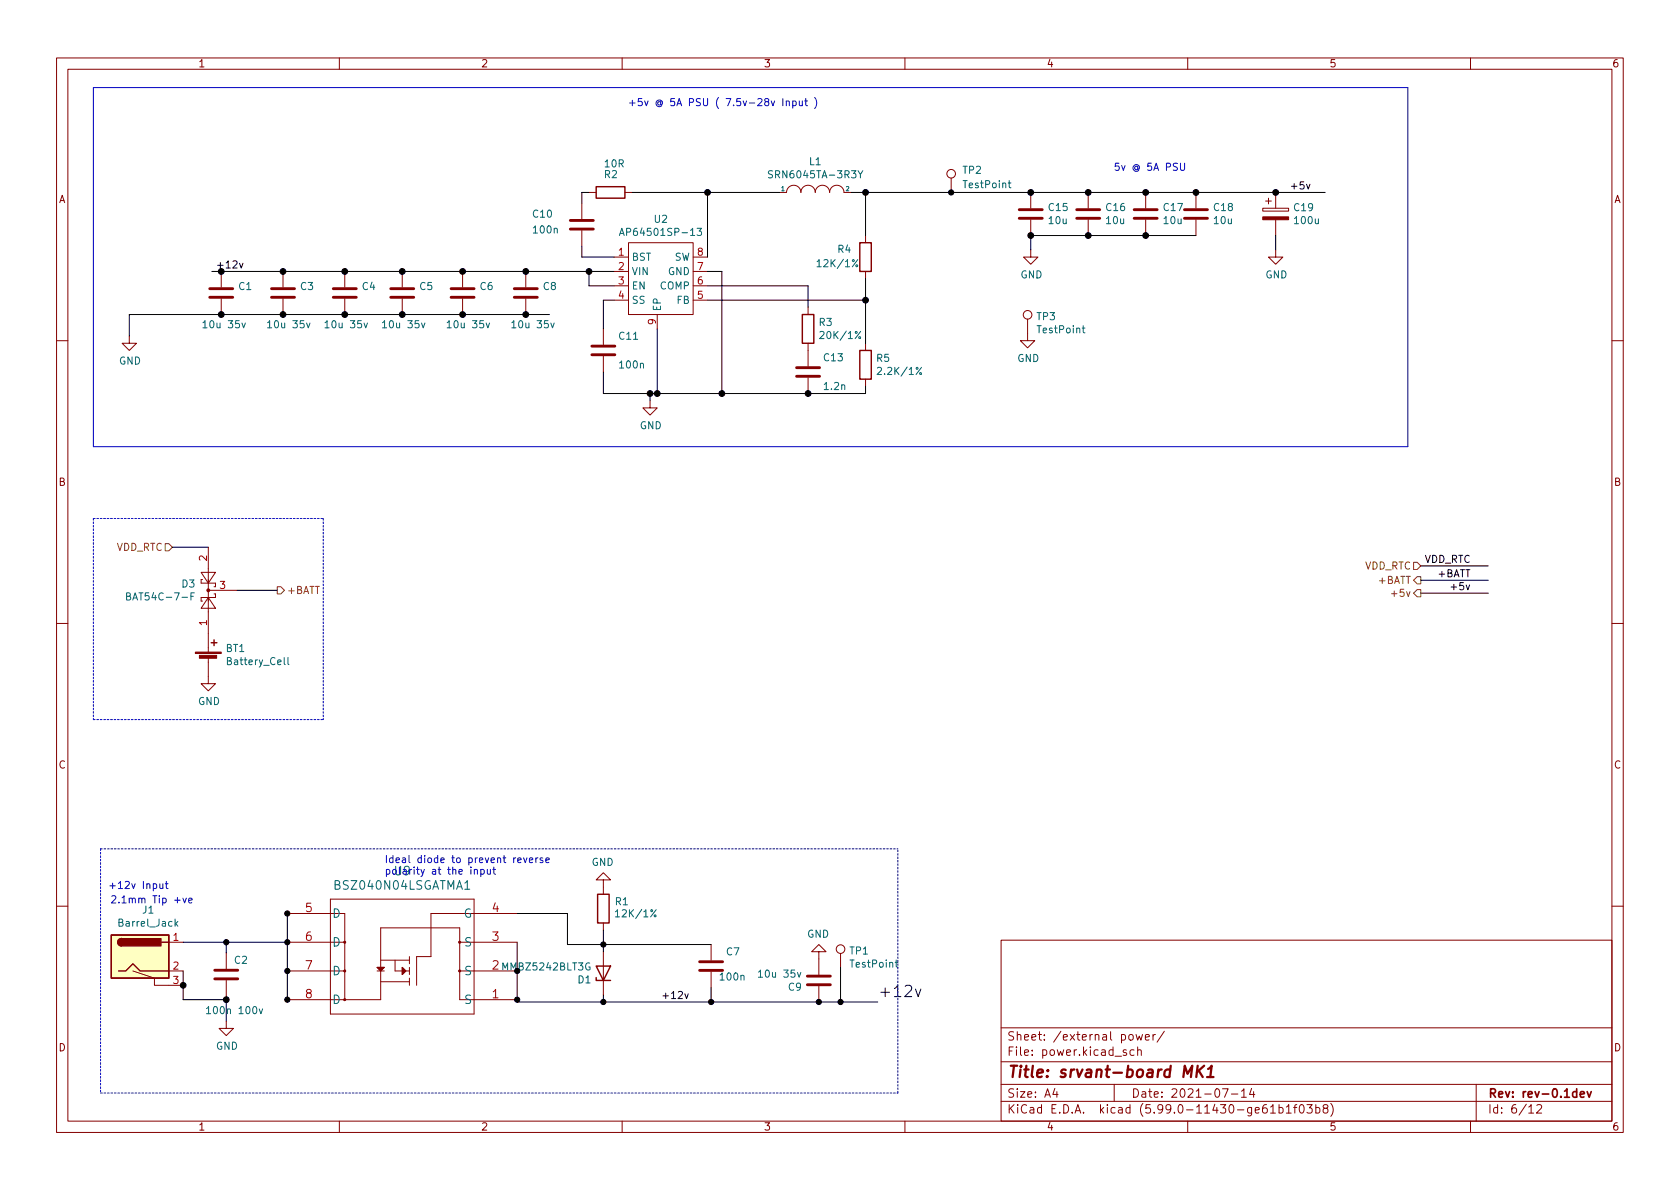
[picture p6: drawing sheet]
<svg xmlns="http://www.w3.org/2000/svg" width="297mm" height="210mm" viewBox="0 0 297 210" stroke-linecap="round" stroke-linejoin="round" font-family="sans-serif">
<g fill="none" stroke="#840000" stroke-width=".18">
<path d="M10 10.2h277v190.1h-277zM12 12.2h273v186.1h-273zM60 10.2v2M110 10.2v2M160 10.2v2M210 10.2v2M260 10.2v2M102.9 35.9v2.8M104.1 34h1.3M110.5 34h1.3M137.8 34h1.3a1.27 1.27 0 0 1 1.2-1.2 1.27 1.27 0 0 1 1.3 1.2 1.27 1.27 0 0 1 1.3-1.2 1.27 1.27 0 0 1 1.2 1.2 1.27 1.27 0 0 1 1.3-1.2 1.27 1.27 0 0 1 1.3 1.2 1.27 1.27 0 0 1 1.3-1.2 1.27 1.27 0 0 1 1.2 1.2h1.3M168.2 31.5v2.5"/>
<path d="M182.2 34v2.8M182.2 38.9v2.8M192.4 34v2.8M192.4 38.9v2.8M202.6 34v2.8M202.6 38.9v2.8M211.5 34v2.8M211.5 38.9v2.8M223.3 36.8h4.5v.5h-4.5zM223.8 35.6h1M224.3 35v1.1M225.6 34v2.8"/>
<path d="M225.6 38.9v2.8M22.9 59.4v1.3h1.2l-1.2 1.3-1.3-1.3h1.3M39.1 48v2.8M39.1 52.8v2.8M50 48v2.8M50 52.8v2.8M61 48v2.8M61 52.8v2.8M71.1 48v2.8M71.1 52.8v2.8M81.8 48v2.8M81.8 52.8v2.8"/>
<path d="M93 48v2.8M93 52.8v2.8M102.9 40.8v2.8M106.7 58.2v2.8M108.6 45.5h2.5M108.6 48h2.5M108.6 50.5h2.5M108.6 53.1h2.5M111.1 42.9h11.5v12.7h-11.5zM116.2 55.6v2.6M122.6 45.5h2.5M122.6 48h2.5"/>
<path d="M122.6 50.5h2.5M122.6 53.1h2.5M142.9 54.4v1.2M153 41.7v1.2M153 48v1.3M181.7 56.4v3.8h1.3l-1.3 1.3-1.3-1.3h1.3M182.2 44.2v1.3h1.3l-1.3 1.2-1.2-1.2h1.2M225.6 44.2v1.3h1.2l-1.2 1.2-1.3-1.2h1.3M10 60.2h2M106.7 63v2.8M114.9 70.9v1.2h1.3l-1.3 1.3-1.2-1.3h1.2M142.9 60.7v4.1"/>
<path d="M142.9 66.8v2.8M153 60.7v1.3M153 67.1v1.2M285 60.2h2M36.8 96.8v18.5M10 110.2h2M35.6 101.2h2.5l-1.3 1.9zM35.8 102.5h-.2v.6h2.5v.7h-.3M36.8 105.7l1.3 1.9h-2.5zM36.8 116.3v4.6h1.3l-1.3 1.3-1.2-1.3h1.2M36.8 104.4h5.1M37.8 105h.3v.7h-2.5v.6h.2"/>
<path d="M285 110.2h2M58.4 159h25.4v20.3h-25.4zM106.7 155.6h1.2l-1.2-1.3-1.3 1.3h1.3v2.5M10 160.2h2M23.5 171.7l3.8 1.3v1.2h5.1M29.8 166.6h2.6M29.8 171.7h2.6M40 168.5v2.8M40 173.3v2.8M50.8 166.6h10.2M50.8 171.7h10.2M50.8 161.5h10.2v15.3"/>
<path d="M50.8 176.8h16.5v-12.7h14v12.7h10.1M66.7 171.7h1.2M66.7 171.1h1.2l-.6 .6zM67.3 169.8h5.1M67.3 173.6h5.1M69.8 169.8v1.9h2.6M71.1 171.1l.7 .6-.7 .6zM72.4 169.2v1.2M72.4 171.1v1.2M72.4 173v1.2M81.3 166.6h10.1M81.3 171.7h10.1"/>
<path d="M91.4 161.5h-15.2v7.7h-2.5v5M106.7 163.2v1.3M106.7 168.3v7.6M125.7 167v2.8M125.7 171.9v2.7M144.8 168.3h1.2l-1.2-1.3-1.3 1.3h1.3v4.1M144.8 174.4v2.8M148.6 168.6v2.5M177 166.3h108v32h-108zM285 160.2h2M40 180.6v1.3h1.3l-1.3 1.2-1.3-1.2h1.3M60 198.3v2"/>
<path d="M110 198.3v2M160 198.3v2M177 194.8h108M177 191.8h108M177 187.8h108M177 181.8h108M186.5 192.5l-.4 1h1M186.9 193v1M197 191.8v3M199.1 185.7l-.3-.1-.2 .2v.3l.5 .1v.4h-.5M199.6 183.1l.3-.2 .4 .2 .1 .5-.2 .3h-.3l-.3-.1zM200.5 185.7l-.4-.1-.3 .3v.4l.1 .3h.6"/>
<path d="M200.9 182.9l.2 1 .3-.7 .3 .7 .3-1M201.1 185.8l.3-.2 .3 .1 .1 .9M201.1 185.1v1.5M202.5 183.4l.7-.1-.1-.3-.4-.1-.2 .2 .1 .8h.5M203.9 182.9v1M204.3 182.9l-.3 .1-.1 .2M205.9 182.4l-1.3 1.9M210 198.3v2M216.1 192.5h1l-.6 1.5M217.7 193.5h1.2M219.5 193l.4-.5v1.5M219.5 194h.9"/>
<path d="M221.3 192.5l-.4 1h1M221.6 193v1M224.6 195.8l.5-.5v1.5M224.6 196.8h.9M226.1 195.9l.5-.1 .3 .3v.4l-.2 .3h-.6M226.1 195.3v1.5M227.4 195.8l.5-.5v1.5M227.4 196.8h.9M228.7 195.8h.6M229.3 195.3l-.4 .2v1.3M229.9 195.4l.2-.1a.81 .81 0 0 1 .6 .7 .81 .81 0 0 1-.3 .8h-.2a.81 .81 0 0 1-.6-.6 .81 .81 0 0 1 .3-.8zM231.1 195.3h.9l-.5 .6 .4 .1v.7l-.2 .1h-.4l-.2-.1"/>
<path d="M232.6 195.9l.5-.1 .3 .3v.4l-.2 .3h-.6M232.6 195.3v1.5M234.2 196l-.3-.3 .1-.2 .2-.2 .4 .1 .2 .2-.1 .2-.6 .2-.2 .3 .1 .4 .2 .1h.3l.3-.3-.1-.4-.2-.1M235.3 195.1a1.72 1.72 0 0 1 0 2.3M260 198.3v2M261 191.8v6.5M270.3 195.8l.4-.5v1.5M270.3 196.8h.9M271.7 195.5l.6-.2 .2 .2 .1 .3-.9 1h.9"/>
<circle cx="168.2" cy="30.7" r=".76"/>
<circle cx="181.7" cy="55.7" r=".76"/>
<circle cx="148.6" cy="167.8" r=".76"/>
</g>
<path d="M279.4 193.5l.7-.1v-.3l-.5-.1-.2 .2 .1 .8h.6M280.6 193l.4 1 .3-1" fill="none" stroke="#840000" stroke-width=".3"/>
<path d="M209.2 190.5l.3-2 .5 1.4 .8-1.4-.2 2M211.8 188.5l-.3 2M211.9 189.3l.8 1.2M212.9 188.5l-1.3 1.1M213.4 190.5h1.2M213.6 189l.6-.5-.2 2" fill="none" stroke="#840000" stroke-width=".4"/>
<g fill="none" stroke="#840000" stroke-width=".51">
<path d="M100.8 39h4.1M180.2 38.6h4.1M180.2 37.1h4.1M190.4 38.6h4M190.4 37.1h4M200.5 38.6h4.1M200.5 37.1h4.1M209.4 38.6h4.1M209.4 37.1h4.1M37.1 52.6h4M37.1 51h4M48 52.6h4.1"/>
<path d="M48 51h4.1M58.9 52.6h4.1M58.9 51h4.1M69.1 52.6h4.1M69.1 51h4.1M79.8 52.6h4M79.8 51h4M90.9 52.6h4.1M90.9 51h4.1M100.8 40.5h4.1M104.6 62.7h4.1M104.6 61.2h4.1"/>
<path d="M140.8 66.5h4.1M140.8 65h4.1M38 173.1h4M38 171.6h4M123.7 171.6h4.1M123.7 170.1h4.1M142.7 172.6h4.1M142.7 174.1h4.1"/>
</g>
<g fill="none" stroke="#006464" stroke-width=".18">
<path d="M136.6 30.2h-.5l-.2 .1v.4l.6 .2 .1 .3-.3 .3-.4-.1M151.7 30.2l.4 .7 .5-.7M178.3 32.4h.4M178.4 31.9v1.1l.3 .2M35.9 57.1l.3-.4v1.3M35.9 58h.7M42.8 57.1l.3 .9 .3-.9M47.3 57.1l.4-.4v1.3M47.3 58h.7M54.2 57.1l.3 .9 .3-.9M57.5 57.1l.3-.4v1.3M57.5 58h.7"/>
<path d="M64.4 57.1l.3 .9 .3-.9M67.6 57.1l.4-.4v1.3M67.6 58h.8M74.5 57.1l.3 .9 .3-.9M79.1 57.1l.3-.4v1.3M79.1 58h.7M86 57.1l.3 .9 .3-.9M90.5 57.1l.4-.4v1.3M90.5 58h.7M97.4 57.1l.3 .9 .3-.9M109.5 41.6l.4-1.2 .5 1.2M109.6 41.3h.6"/>
<path d="M123.3 40.4h.7l-.4 .5 .4 .1v.5l-.2 .1-.5-.1M144.5 46.3l.3-.4v1.3M144.5 47.2h.7M191.3 58h.5M191.5 57.6v1.1l.3 .2M162.9 65l-.9 1.2M22.4 105.4h.5l.2-.2-.1-.2-.6-.2v1.3h.5l.2-.1v-.3l-.3-.3M33.8 105.4h.4M34.4 104.8h-.6v1.3M50.9 116.3v1.1l.2 .1M82.2 157.2h.9M31.1 163.3l.3 .5"/>
<path d="M31.4 162.9l-.4 .5M36.5 178.4l.4-.4v1.3M36.5 179.3h.7M45.8 178.4l.3 .9 .3-.9M104.3 170.3a.59 .59 0 0 0-.8 .6 .59 .59 0 0 0 .8 .6v-.5h-.2M108.8 161.2l.4-.3v1.2M108.8 162.1h.7M134.1 171.9l.4-.4v1.3M134.1 172.8h.7M141 172l.3 .8 .3-.8M158.3 170.2h.5M158.5 169.8v1l.3 .2"/>
<circle cx="162.7" cy="66" r=".18"/>
</g>
<g fill="#840000" stroke="#840000" stroke-width=".18">
<path d="M34.5 115.3h4.6v.3h-4.6z"/>
<path d="M35.3 115.9h3v.5h-3z"/>
<path d="M223.3 38.3h4.5v.6h-4.5z"/>
<path d="M71.1 171.1l.7 .6-.7 .6z"/>
<path d="M66.7 171.1h1.2l-.6 .6z"/>
<circle cx="36.8" cy="104.4" r=".25"/>
</g>
<g fill="none" stroke="#840000" stroke-width=".25">
<path d="M105.4 33h5.1v2h-5.1zM141.9 55.6h2v5.1h-2zM152 42.9h2.1v5.1h-2.1zM152 62h2.1v5.1h-2.1zM37.3 113.7h1.1M37.8 113.2v1M105.7 158.1h2v5.1h-2zM19.7 165.3h10.1v7.7h-10.1zM21 171.7h1.2l1.3-1.3 1.3 1.3h5M21.5 166a.64 .64 0 0 0-.7 .6 .64 .64 0 0 0 .7 .7M28.6 166.6h1.2M61 166.5l-.2 .1 .2 .1"/>
<path d="M61 171.6l-.2 .1 .2 .1M61 176.7l-.2 .1 .2 .1M81.3 166.5l-.1 .1 .1 .1M81.3 171.6l-.1 .1 .1 .1M105.4 172.9v.5h2.5M105.4 170.8h2.5l-1.2 2.6z"/>
<circle cx="61" cy="166.6" r=".13"/>
<circle cx="61" cy="171.7" r=".13"/>
<circle cx="61" cy="176.8" r=".13"/>
<circle cx="81.3" cy="166.6" r=".13"/>
<circle cx="81.3" cy="171.7" r=".13"/>
</g>
<path d="M19.7 165.3h10.1v7.7h-10.1z" fill="#ffffc2" stroke="#ffffc2" stroke-width=".18"/>
<g fill="#840000" stroke="#840000" stroke-width=".25">
<path d="M21 166.2l.5-.2v1.3a.64 .64 0 0 1-.6-.4 .64 .64 0 0 1 .1-.7z"/>
<path d="M21.5 166h6.9v1.3h-6.9z"/>
</g>
<path d="M29.2 96.1h.6l.7 .7-.7 .6h-.6zM249.9 99.4h.7l.6 .7-.6 .6h-.7zM49 103.8h.7l.6 .6-.6 .6h-.7zM250.6 104.3h.6v1.2h-.6l-.7-.6zM250.6 102h.6v1.2h-.6l-.7-.6z" fill="none" stroke="#725600" stroke-width=".18"/>
<path d="M231 32.6l.3 .8 .3-.8M42.3 46.6l.4 .8 .3-.8M121.1 175.7l.3 .9 .3-.9M161.9 174.9l.4 1.3 .5-1.3" fill="none" stroke="#0f0f0f" stroke-width=".18"/>
<g fill="none" stroke="#0000c2" stroke-width=".18">
<path d="M16.5 15.5h232.4v63.5h-232.4zM111.3 18.2h1M111.8 17.7v1M113.5 17.4h-.6l-.1 .6 .2-.1 .4 .1 .2 .2-.1 .4-.2 .1-.5-.1M114 17.9l.3 .8 .3-.8M116.8 18.1a.31 .31 0 0 0-.4-.1 .31 .31 0 0 0 0 .5 .31 .31 0 0 0 .4 0M116.8 18v.5h.1a.55 .55 0 0 0-.3-.8 .55 .55 0 0 0-.6 .6 .61 .61 0 0 0 .4 .5 .61 .61 0 0 0 .6-.1M208.7 28.9v1l.3 .2h.2l.2-.2v-1M19.8 158.5l.4-.1 .3 .4-.8 .9h.8M21 159.5v.2M28.3 156.3v.8h.3l.2-.1M28.8 156.3v.8"/>
<path d="M29.2 156.3h.5M29.4 155.9v1l.3 .2M83.9 153.9l.1-.2 .3 .1 .1 .8M83.9 153.7v.9M85 153.8l.4-.1 .2 .3-.1 .5h-.5M85 153.7v1.3M86.2 153.7v.8l.3 .1 .2-.1M86.7 153.7v.9M87.1 153.7h.5M87.3 153.3v1.1l.3 .2M91.5 152.1l.7-.1-.1-.2-.4-.1-.2 .2 .1 .6h.5M92.6 151.7l.3 .8 .3-.8"/>
<path d="M93.6 152.1l.6-.1-.1-.2-.3-.1-.2 .2 .1 .6h.4M94.8 151.7v.8M95.1 151.7l-.3 .2M96 151.8l-.3-.1-.2 .2v.2l.5 .1v.3h-.5M96.5 152.1l.6-.1-.1-.2-.3-.1-.2 .2 .1 .6h.4"/>
</g>
<path d="M16.5 91.7v35.5M16.5 91.7h40.6M57.1 91.7v35.5M16.5 127.2h40.6M17.8 150.1h106.7M17.8 150.1v43.2M124.5 150.1h34.2M17.8 193.3h106.7M124.5 193.3h34.2M158.7 193.3v-43.2" fill="none" stroke="#0000c2" stroke-width=".18" stroke-dasharray=".3 .3"/>
<g fill="none" stroke="#000" stroke-width=".18">
<path d="M104.1 34h-1.2v1.9M111.8 34h26M125.1 34v11.5M150.5 34h83.8M153 34v7.7M37.5 48h71.1M97.2 55.6h-74.3v3.8M102.9 43.6v1.9h5.7M104.1 48v2.5h4.5M108.6 53.1h-1.9v5.1M116.2 58.2v11.4M125.1 48h2.5v21.6"/>
<path d="M125.1 50.5h17.8v3.9M125.1 53.1h27.9M153 49.3v11.4M211.5 41.7h-29.3v2.5M225.6 41.7v2.5M106.7 65.8v3.8h46.3v-1.3M114.9 69.6v1.3M30.5 96.8h6.3M41.9 104.4h7.1M251.2 100.1h11.9M251.2 102.6h11.9M251.2 104.9h11.9"/>
<path d="M32.4 171.7v5.1h7.6M32.4 166.6h18.4M40 166.6v1.9M40 176.1v4.5M50.8 161.5l.1 15.3M91.4 166.6v10.6h63.8M91.4 161.5h8.9v5.5h25.4M106.7 164.5v3.8M106.7 175.9v1.3M125.7 174.6v2.6M148.6 171.1v6.1"/>
</g>
<g fill="#000" stroke="#000" stroke-width=".18">
<circle cx="125.1" cy="34" r=".51"/>
<circle cx="153" cy="34" r=".51"/>
<circle cx="168.2" cy="34" r=".46"/>
<circle cx="182.2" cy="34" r=".51"/>
<circle cx="192.4" cy="34" r=".51"/>
<circle cx="202.6" cy="34" r=".51"/>
<circle cx="211.5" cy="34" r=".51"/>
<circle cx="225.6" cy="34" r=".51"/>
<circle cx="39.1" cy="48" r=".51"/>
<circle cx="39.1" cy="55.6" r=".51"/>
<circle cx="50" cy="55.6" r=".51"/>
<circle cx="50" cy="48" r=".51"/>
<circle cx="61" cy="55.6" r=".51"/>
<circle cx="61" cy="48" r=".51"/>
<circle cx="71.1" cy="55.6" r=".51"/>
<circle cx="71.1" cy="48" r=".51"/>
<circle cx="81.8" cy="48" r=".51"/>
<circle cx="81.8" cy="55.6" r=".51"/>
<circle cx="93" cy="55.6" r=".51"/>
<circle cx="93" cy="48" r=".51"/>
<circle cx="104.1" cy="48" r=".51"/>
<circle cx="153" cy="53.1" r=".51"/>
<circle cx="182.2" cy="41.7" r=".51"/>
<circle cx="192.4" cy="41.7" r=".51"/>
<circle cx="202.6" cy="41.7" r=".51"/>
<circle cx="114.9" cy="69.6" r=".51"/>
<circle cx="116.2" cy="69.6" r=".51"/>
<circle cx="127.6" cy="69.6" r=".51"/>
<circle cx="142.9" cy="69.6" r=".51"/>
<circle cx="32.4" cy="174.2" r=".51"/>
<circle cx="40" cy="166.6" r=".46"/>
<circle cx="40" cy="176.8" r=".51"/>
<circle cx="50.8" cy="176.8" r=".46"/>
<circle cx="50.8" cy="171.7" r=".46"/>
<circle cx="50.8" cy="166.6" r=".46"/>
<circle cx="50.8" cy="161.5" r=".46"/>
<circle cx="91.4" cy="176.8" r=".46"/>
<circle cx="106.7" cy="177.2" r=".46"/>
<circle cx="106.7" cy="167" r=".46"/>
<circle cx="125.7" cy="177.2" r=".46"/>
<circle cx="144.8" cy="177.2" r=".46"/>
<circle cx="148.6" cy="177.2" r=".46"/>
</g>
<text font-size="2.8" fill="#0f0f0f" x="155.2" y="176.3">+12v</text>
<text font-size="2.8" fill="#840000" x="178" y="190.6">Title: srvant-board MK1</text>
<text font-size="2.1" fill="#0000c2" x="69.8" y="154.8">U9</text>
<g font-size="2.1" fill="#a90000">
<text x="54" y="161.3">5</text>
<text x="87" y="161.3">4</text>
<text x="54" y="166.4">6</text>
<text x="87" y="166.4">3</text>
<text x="54" y="171.4">7</text>
<text x="87" y="171.4">2</text>
<text x="54" y="176.5">8</text>
<text x="87" y="176.5">1</text>
</g>
<g font-size="2.1" fill="#006464">
<text x="59.4" y="157.3">BSZ040N04LSGATMA1</text>
<text x="58.7" y="162.3">D</text>
<text x="58.7" y="167.4">D</text>
<text x="81.9" y="162.3">G</text>
<text x="82.2" y="167.4">S</text>
<text x="58.7" y="172.4">D</text>
<text x="82.2" y="172.4">S</text>
<text x="58.7" y="177.5">D</text>
<text x="82.2" y="177.5">S</text>
</g>
<g font-size="2.1" fill="#840000">
<text x="178" y="184">Sheet: /external power/</text>
<text x="178" y="186.7">File: power.kicad_sch</text>
<text x="178" y="196.9">KiCad E.D.A. kicad (5.99.0-11430-ge61b1f03b8)</text>
<text x="178" y="194.1">Size: A4</text>
<text x="200" y="194.1">Date: 2021-07-14</text>
<text x="263" y="194.1">Rev: rev-0.1dev</text>
<text x="263" y="196.9">Id: 6/12</text>
</g>
<g font-size="1.8" fill="#840000">
<text x="35" y="11.9">1</text>
<text x="85" y="11.9">2</text>
<text x="135" y="11.9">3</text>
<text x="185" y="11.9">4</text>
<text x="235" y="11.9">5</text>
<text x="285" y="11.9">6</text>
<text x="10.3" y="35.9">A</text>
<text x="285.3" y="35.9">A</text>
<text x="10.3" y="85.9">B</text>
<text x="285.3" y="85.9">B</text>
<text x="10.3" y="135.9">C</text>
<text x="285.3" y="135.9">C</text>
<text x="10.3" y="185.9">D</text>
<text x="285.3" y="185.9">D</text>
<text x="35" y="199.9">1</text>
<text x="85" y="199.9">2</text>
<text x="135" y="199.9">3</text>
<text x="185" y="199.9">4</text>
<text x="235" y="199.9">5</text>
<text x="285" y="199.9">6</text>
</g>
<g font-size="1.8" fill="#0000c2">
<text x="118.2" y="18.8">+5v @ 5A PSU ( 7.5v-28v Input )</text>
<text x="196.8" y="30.2">5v @ 5A PSU</text>
<text x="67.9" y="152.6">Ideal diode to prevent reverse</text>
<text x="67.9" y="154.6">polarity at the input</text>
<text x="19" y="157.2">+12v Input</text>
<text x="22" y="159.7">2.1mm Tip +ve</text>
</g>
<g font-size="1.8" fill="#006464">
<text x="107" y="29.6">10R</text>
<text x="143.1" y="29.2">L1</text>
<text x="106.9" y="31.5">R2</text>
<text x="136.6" y="31.5">SRN6045TA-3R3Y</text>
<text x="170.3" y="30.7">TP2</text>
<text x="170.5" y="33.3">TestPoint</text>
<text x="94.3" y="38.5">C10</text>
<text x="94.4" y="41.3">100n</text>
<text x="110.7" y="41.7">AP64501SP-13</text>
<text x="115.7" y="39.4">U2</text>
<text x="185.5" y="37.3">C15</text>
<text x="185.5" y="39.6">10u</text>
<text x="195.6" y="37.3">C16</text>
<text x="195.7" y="39.6">10u</text>
<text x="205.8" y="37.3">C17</text>
<text x="205.8" y="39.6">10u</text>
<text x="214.7" y="37.3">C18</text>
<text x="214.7" y="39.6">10u</text>
<text x="228.9" y="37.3">C19</text>
<text x="229" y="39.6">100u</text>
<text x="111.6" y="46.1">BST</text>
<text x="119.2" y="46.1">SW</text>
<text x="144.9" y="47.2">12K/1%</text>
<text x="148.1" y="44.7">R4</text>
<text x="42.2" y="51.3">C1</text>
<text x="53.1" y="51.3">C3</text>
<text x="64.1" y="51.3">C4</text>
<text x="74.2" y="51.3">C5</text>
<text x="84.9" y="51.3">C6</text>
<text x="96.1" y="51.3">C8</text>
<text x="111.6" y="48.6">VIN</text>
<text x="111.6" y="51.2">EN</text>
<text x="111.6" y="53.7">SS</text>
<text x="116.7" y="51.2">COMP</text>
<text x="118.1" y="48.6">GND</text>
<text x="119.7" y="53.7">FB</text>
<text x="180.4" y="49.2">GND</text>
<text x="223.7" y="49.2">GND</text>
<text x="36.4" y="58">10u 35v</text>
<text x="47.8" y="58">10u 35v</text>
<text x="57.9" y="58">10u 35v</text>
<text x="68.1" y="58">10u 35v</text>
<text x="79.5" y="58">10u 35v</text>
<text x="91" y="58">10u 35v</text>
<text x="116.8" y="55.1" transform="rotate(-90 116.8 55.1)">EP</text>
<text x="144.8" y="57.6">R3</text>
<text x="145.4" y="59.9">20K/1%</text>
<text x="183.3" y="56.6">TP3</text>
<text x="183.6" y="58.9">TestPoint</text>
<text x="21" y="64.5">GND</text>
<text x="109.5" y="60.1">C11</text>
<text x="109.7" y="65.1">100n</text>
<text x="145.7" y="63.9">C13</text>
<text x="155" y="64">R5</text>
<text x="179.8" y="64">GND</text>
<text x="145.8" y="69">1.2n</text>
<text x="155.6" y="66.3">2.2K/1%</text>
<text x="113.1" y="75.9">GND</text>
<text x="23.3" y="106.2">BAT54C-7-F</text>
<text x="32.2" y="103.9">D3</text>
<text x="40" y="115.3">BT1</text>
<text x="40.4" y="117.6">Battery_Cell</text>
<text x="35" y="124.7">GND</text>
<text x="104.6" y="153.1">GND</text>
<text x="25.2" y="161.5">J1</text>
<text x="108.8" y="160.1">R1</text>
<text x="21.2" y="163.8">Barrel_Jack</text>
<text x="109.3" y="162.2">12K/1%</text>
<text x="142.7" y="165.8">GND</text>
<text x="41.5" y="170.4">C2</text>
<text x="102.2" y="173.9">D1</text>
<text x="127.5" y="173.4">100n</text>
<text x="128.5" y="168.9">C7</text>
<text x="134.6" y="172.9">10u 35v</text>
<text x="150.3" y="168.8">TP1</text>
<text x="150.5" y="171.1">TestPoint</text>
<text x="37.2" y="179.3">100n 100v</text>
<text x="139.4" y="175.2">C9</text>
<text x="38.2" y="185.6">GND</text>
</g>
<g font-size="1.8" fill="#0f0f0f">
<text x="228" y="33.5">+5v</text>
<text x="38.1" y="47.5">+12v</text>
<text x="251.7" y="99.5">VDD_RTC</text>
<text x="254.3" y="102.1">+BATT</text>
<text x="257.1" y="104.4">+5v</text>
<text x="116.8" y="176.6">+12v</text>
</g>
<g font-size="1.8" fill="#a90000">
<text x="109.4" y="45.2">1</text>
<text x="109.4" y="47.7">2</text>
<text x="123.3" y="47.7">7</text>
<text x="123.3" y="45.2">8</text>
<text x="109.4" y="50.3">3</text>
<text x="109.4" y="52.8">4</text>
<text x="123.3" y="52.8">5</text>
<text x="123.3" y="50.3">6</text>
<text x="116" y="57.4" transform="rotate(-90 116 57.4)">9</text>
<text x="36.6" y="99.2" transform="rotate(-90 36.6 99.2)">2</text>
<text x="38.9" y="104.1">3</text>
<text x="36.6" y="110.6" transform="rotate(-90 36.6 110.6)">1</text>
<text x="30.6" y="166.4">1</text>
<text x="30.6" y="171.4">2</text>
<text x="30.6" y="174">3</text>
</g>
<g font-size="1.8" fill="#725600">
<text x="20.5" y="97.4">VDD_RTC</text>
<text x="241.2" y="100.7">VDD_RTC</text>
<text x="50.7" y="105">+BATT</text>
<text x="243.8" y="103.2">+BATT</text>
<text x="246.6" y="105.5">+5v</text>
</g>
<text font-size="1.8" x="89.1" y="171.6">MMBZ5242BLT3G</text>
<g font-size="1.1" fill="#006464">
<text x="138.1" y="33.8">1</text>
<text x="149.6" y="33.8">2</text>
</g>
</svg>
